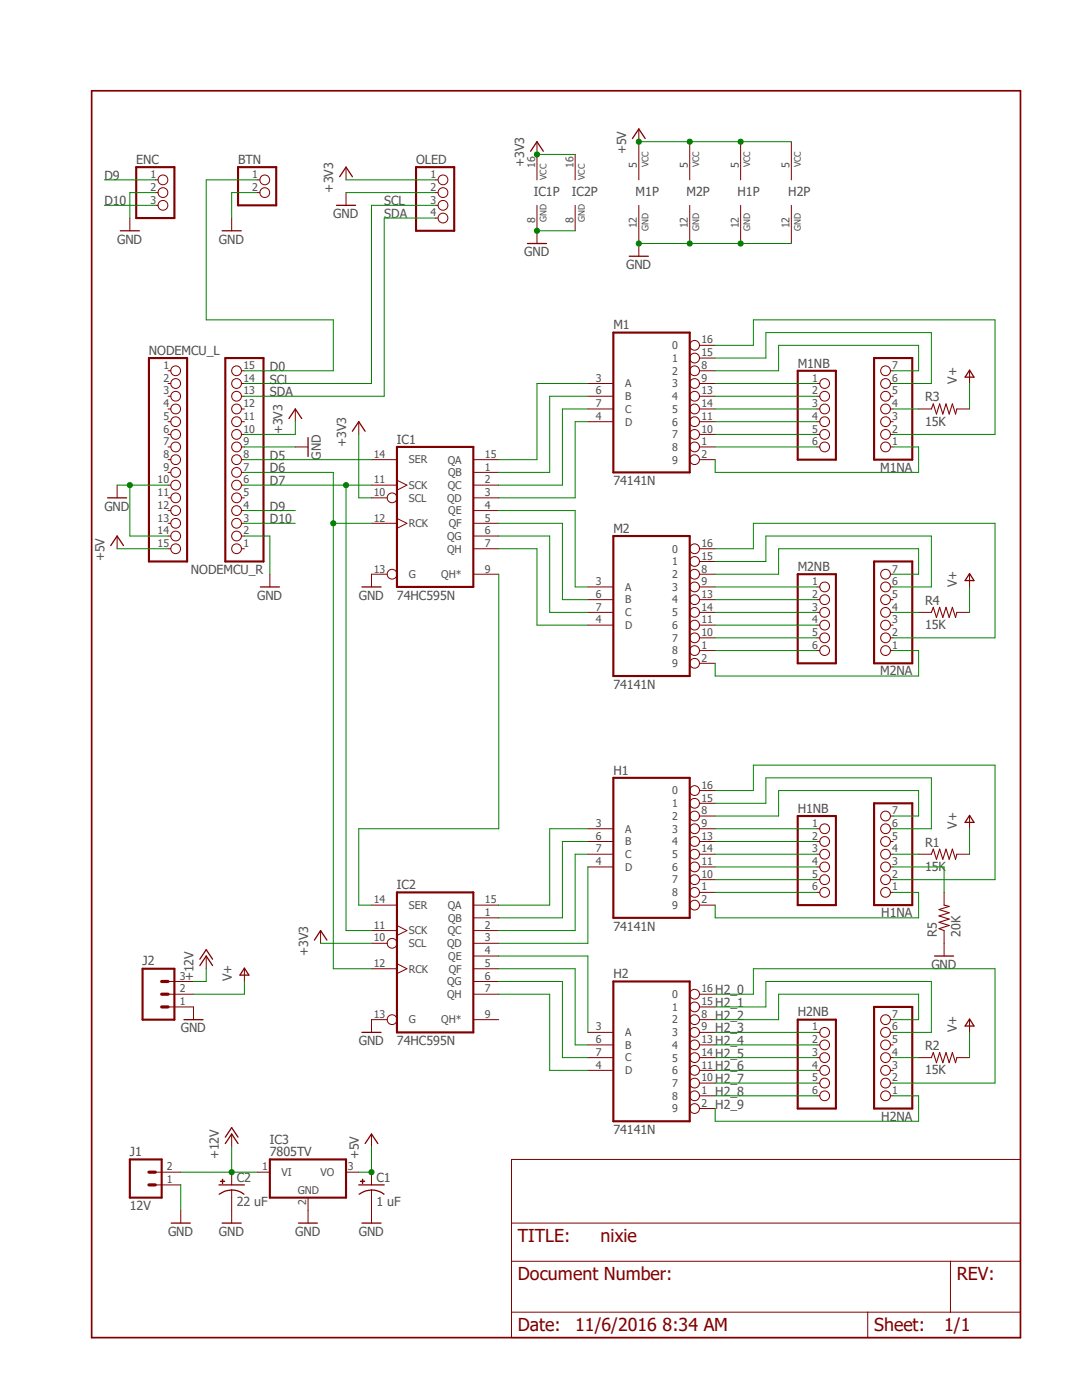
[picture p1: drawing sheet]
<svg xmlns="http://www.w3.org/2000/svg" width="216mm" height="279mm" viewBox="0 0 216 279" stroke-linecap="round" stroke-linejoin="round" font-family="sans-serif">
<path d="M17.8 17.8l186.2 249.7M204 17.8l-186.2 249.7" fill="none" stroke="#fff" stroke-width=".2"/>
<g fill="none" stroke="#800000" stroke-width=".42">
<path d="M27.2 33.4h7.6v10.1h-7.6zM47.5 33.4h7.6v7.6h-7.6zM83 33.4h7.6v12.7h-7.6zM29.7 71.5h7.6v40.6h-7.6zM45 71.5h7.6v40.6h-7.6zM122.4 66.4h15.2v27.9h-15.2zM159.2 74h7.6v17.7h-7.6zM174.4 71.5h7.6v20.2h-7.6zM79.2 89.2h15.2v27.9h-15.2zM122.4 107h15.2v27.9h-15.2zM159.2 114.6h7.6v17.8h-7.6zM174.4 112.1h7.6v20.3h-7.6z"/>
<path d="M122.4 155.2h15.2v28h-15.2zM79.2 178.1h15.2v27.9h-15.2zM159.2 162.9h7.6v17.7h-7.6zM174.4 160.3h7.6v20.3h-7.6zM28.4 193.3h6.4v10.2h-6.4zM122.4 195.9h15.2v27.9h-15.2zM159.2 203.5h7.6v17.7h-7.6zM174.4 201h7.6v20.2h-7.6zM25.9 231.4h6.4v7.6h-6.4z"/>
</g>
<g fill="none" stroke="#800000" stroke-width=".2">
<path d="M31 35.9h.5M31 38.4h.5M51.3 35.9h.6M51.3 38.4h.6M69 33.4v2.5M69 38.4v2.6M86.8 35.9h.6M86.8 38.4h.6M107.1 28.3v7.6M114.8 30.8v5.1M127.5 25.7v10.2M137.6 28.3v7.6"/>
<path d="M147.8 28.3v7.6M157.9 28.3v7.6M25.9 43.5v2.6M31 41h.5M46.2 43.5v2.6M86.8 41h.6M86.8 43.5h.6M107.1 41v7.6M114.8 41v5.1M127.5 41v10.1M137.6 41v7.6M147.8 41v7.6"/>
<path d="M157.9 41v7.6M33.5 76.5h.6M33.5 79.1h.6M33.5 74h.6M48.2 76.5h.6M48.2 79.1h.6M48.2 74h.6M117.3 76.5h5.1M117.3 79.1h5.1M139.6 76.5h3.1M139.6 79.1h3.1M139.6 74h3.1"/>
<path d="M139.6 71.5h3.1M139.6 68.9h3.1M163 76.5h.6M163 79.1h.6M177.7 76.5h.5M177.7 79.1h.5M177.7 74h.5M193.5 74v2.5M23.4 96.8v2.6M33.5 89.2h.6M33.5 91.7h.6M33.5 84.2h.6"/>
<path d="M33.5 81.6h.6M33.5 86.7h.6M33.5 94.3h.6M33.5 96.8h.6M33.5 99.4h.6M48.2 89.2h.6M48.2 91.7h.6M48.2 84.2h.6M48.2 81.6h.6M48.2 86.7h.6M48.2 94.3h.6M48.2 96.8h.6"/>
<path d="M48.2 99.4h.6M58.9 89.2h2.6M58.9 81.6v2.6M71.6 84.2v2.5M74.1 91.7h5.1M74.1 96.8h5.1M74.1 99.4h3.2M79.2 95.8l2 1-2 1M94.4 91.7h5.1M94.4 94.3h5.1M94.4 96.8h5.1M94.4 99.4h5.1"/>
<path d="M117.3 84.2h5.1M117.3 81.6h5.1M139.6 89.2h3.1M139.6 91.7h3.1M139.6 84.2h3.1M139.6 81.6h3.1M139.6 86.7h3.1M163 89.2h.6M163 84.2h.6M163 81.6h.6M163 86.7h.6M177.7 89.2h.5"/>
<path d="M177.7 84.2h.5M177.7 81.6h.5M177.7 86.7h.5M183.3 81.6h2.5M190.9 81.6h2.6M23.4 107v2.5M33.5 109.5h.6M33.5 101.9h.6M33.5 104.4h.6M33.5 107h.6M48.2 109.5h.6M48.2 101.9h.6"/>
<path d="M48.2 104.4h.6M48.2 107h.6M53.8 114.6v2.5M74.1 104.4h5.1M77.3 114.6h-3.2v2.5M79.2 103.5l2 .9-2 1.1M94.4 114.6h5.1M94.4 109.5h5.1M94.4 101.9h5.1M94.4 104.4h5.1M94.4 107h5.1M117.3 117.1h5.1"/>
<path d="M117.3 119.7h5.1M139.6 117.1h3.1M139.6 119.7h3.1M139.6 114.6h3.1M139.6 112.1h3.1M139.6 109.5h3.1M163 117.1h.6M163 119.7h.6M177.7 117.1h.5M177.7 119.7h.5M177.7 114.6h.5M193.5 114.6v2.5"/>
<path d="M117.3 124.8h5.1M117.3 122.2h5.1M139.6 129.8h3.1M139.6 132.4h3.1M139.6 124.8h3.1M139.6 122.2h3.1M139.6 127.3h3.1M163 129.8h.6M163 124.8h.6M163 122.2h.6M163 127.3h.6M177.7 129.8h.5"/>
<path d="M177.7 124.8h.5M177.7 122.2h.5M177.7 127.3h.5M183.3 122.2h2.5M190.9 122.2h2.6M139.6 157.8h3.1M117.3 165.4h5.1M117.3 173h5.1M117.3 167.9h5.1M117.3 170.5h5.1M139.6 178.1h3.1M139.6 165.4h3.1"/>
<path d="M139.6 173h3.1M139.6 167.9h3.1M139.6 170.5h3.1M139.6 162.9h3.1M139.6 175.6h3.1M139.6 160.3h3.1M163 178.1h.6M163 165.4h.6M163 173h.6M163 167.9h.6M163 170.5h.6M163 175.6h.6"/>
<path d="M177.7 178.1h.5M177.7 165.4h.5M177.7 173h.5M177.7 167.9h.5M177.7 170.5h.5M177.7 162.9h.5M177.7 175.6h.5M183.3 170.5h2.5M190.9 170.5h2.6M193.5 162.9v2.5M33.5 198.4h5.1M33.5 195.9h5.1"/>
<path d="M41.1 190.8v2.5M48.8 193.3v2.6M64 185.7v2.6M74.1 180.6h5.1M74.1 185.7h5.1M74.1 188.3h3.2M74.1 193.3h5.1M79.2 184.7l2 1-2 1M79.2 192.3l2 1-2 1M94.4 180.6h5.1M94.4 198.4h5.1M94.4 183.2h5.1"/>
<path d="M94.4 185.7h5.1M94.4 188.3h5.1M94.4 190.8h5.1M94.4 193.3h5.1M94.4 195.9h5.1M139.6 180.6h3.1M139.6 198.4h3.1M33.5 201h5.1v2.5M77.3 203.5h-3.2v2.5M94.4 203.5h5.1M117.3 206h5.1M117.3 213.6h5.1"/>
<path d="M117.3 208.5h5.1M117.3 211.1h5.1M139.6 218.7h3.1M139.6 206h3.1M139.6 213.6h3.1M139.6 208.5h3.1M139.6 211.1h3.1M139.6 203.5h3.1M139.6 216.2h3.1M139.6 201h3.1M163 218.7h.6M163 206h.6"/>
<path d="M163 213.6h.6M163 208.5h.6M163 211.1h.6M163 216.2h.6M177.7 218.7h.5M177.7 206h.5M177.7 213.6h.5M177.7 208.5h.5M177.7 211.1h.5M177.7 203.5h.5M177.7 216.2h.5M183.3 211.1h2.5"/>
<path d="M190.9 211.1h2.6M193.5 203.5v2.5M31 236.5h5.1M31 233.9h5.1M46.2 226.3v2.6M74.1 226.3v2.6M74.1 237.5v1.5M102.1 231.4h101.5v35.6h-101.5zM139.6 221.2h3.1M36.1 241.6v2.5M102.1 251.7h101.5M102.1 244.1h101.5"/>
<path d="M189.7 251.7v10.2M102.1 261.9h101.5M173.1 261.9v5.1"/>
<circle cx="32.5" cy="38.4" r=".98"/>
<circle cx="32.5" cy="35.9" r=".98"/>
<circle cx="52.8" cy="38.4" r=".98"/>
<circle cx="52.8" cy="35.9" r=".98"/>
<circle cx="88.4" cy="38.4" r=".98"/>
<circle cx="88.4" cy="35.9" r=".98"/>
<circle cx="32.5" cy="41" r=".98"/>
<circle cx="88.4" cy="43.5" r=".98"/>
<circle cx="88.4" cy="41" r=".98"/>
<circle cx="35" cy="79.1" r=".98"/>
<circle cx="35" cy="74" r=".98"/>
<circle cx="35" cy="76.5" r=".98"/>
<circle cx="47.2" cy="74" r=".98"/>
<circle cx="47.2" cy="79.1" r=".98"/>
<circle cx="47.2" cy="76.5" r=".98"/>
<circle cx="138.6" cy="71.5" r=".98"/>
<circle cx="138.6" cy="74" r=".98"/>
<circle cx="138.6" cy="76.5" r=".98"/>
<circle cx="138.6" cy="79.1" r=".98"/>
<circle cx="138.6" cy="68.9" r=".98"/>
<circle cx="164.5" cy="76.5" r=".98"/>
<circle cx="164.5" cy="79.1" r=".98"/>
<circle cx="176.7" cy="79.1" r=".98"/>
<circle cx="176.7" cy="76.5" r=".98"/>
<circle cx="176.7" cy="74" r=".98"/>
<circle cx="35" cy="96.8" r=".98"/>
<circle cx="35" cy="84.2" r=".98"/>
<circle cx="35" cy="86.7" r=".98"/>
<circle cx="35" cy="81.6" r=".98"/>
<circle cx="35" cy="89.2" r=".98"/>
<circle cx="35" cy="91.7" r=".98"/>
<circle cx="35" cy="94.3" r=".98"/>
<circle cx="35" cy="99.4" r=".98"/>
<circle cx="47.2" cy="91.7" r=".98"/>
<circle cx="47.2" cy="81.6" r=".98"/>
<circle cx="47.2" cy="86.7" r=".98"/>
<circle cx="47.2" cy="99.4" r=".98"/>
<circle cx="47.2" cy="96.8" r=".98"/>
<circle cx="47.2" cy="89.2" r=".98"/>
<circle cx="47.2" cy="84.2" r=".98"/>
<circle cx="47.2" cy="94.3" r=".98"/>
<circle cx="78.2" cy="99.4" r=".98"/>
<circle cx="138.6" cy="89.2" r=".98"/>
<circle cx="138.6" cy="86.7" r=".98"/>
<circle cx="138.6" cy="81.6" r=".98"/>
<circle cx="138.6" cy="91.7" r=".98"/>
<circle cx="138.6" cy="84.2" r=".98"/>
<circle cx="164.5" cy="89.2" r=".98"/>
<circle cx="164.5" cy="81.6" r=".98"/>
<circle cx="164.5" cy="86.7" r=".98"/>
<circle cx="164.5" cy="84.2" r=".98"/>
<circle cx="176.7" cy="89.2" r=".98"/>
<circle cx="176.7" cy="86.7" r=".98"/>
<circle cx="176.7" cy="84.2" r=".98"/>
<circle cx="176.7" cy="81.6" r=".98"/>
<circle cx="35" cy="107" r=".98"/>
<circle cx="35" cy="101.9" r=".98"/>
<circle cx="35" cy="109.5" r=".98"/>
<circle cx="35" cy="104.4" r=".98"/>
<circle cx="47.2" cy="107" r=".98"/>
<circle cx="47.2" cy="104.4" r=".98"/>
<circle cx="47.2" cy="101.9" r=".98"/>
<circle cx="47.2" cy="109.5" r=".98"/>
<circle cx="78.2" cy="114.6" r=".98"/>
<circle cx="138.6" cy="112.1" r=".98"/>
<circle cx="138.6" cy="109.5" r=".98"/>
<circle cx="138.6" cy="119.7" r=".98"/>
<circle cx="138.6" cy="114.6" r=".98"/>
<circle cx="138.6" cy="117.1" r=".98"/>
<circle cx="164.5" cy="119.7" r=".98"/>
<circle cx="164.5" cy="117.1" r=".98"/>
<circle cx="176.7" cy="114.6" r=".98"/>
<circle cx="176.7" cy="119.7" r=".98"/>
<circle cx="176.7" cy="117.1" r=".98"/>
<circle cx="138.6" cy="124.8" r=".98"/>
<circle cx="138.6" cy="122.2" r=".98"/>
<circle cx="138.6" cy="127.3" r=".98"/>
<circle cx="138.6" cy="132.4" r=".98"/>
<circle cx="138.6" cy="129.8" r=".98"/>
<circle cx="164.5" cy="124.8" r=".98"/>
<circle cx="164.5" cy="122.2" r=".98"/>
<circle cx="164.5" cy="127.3" r=".98"/>
<circle cx="164.5" cy="129.8" r=".98"/>
<circle cx="176.7" cy="129.8" r=".98"/>
<circle cx="176.7" cy="127.3" r=".98"/>
<circle cx="176.7" cy="124.8" r=".98"/>
<circle cx="176.7" cy="122.2" r=".98"/>
<circle cx="138.6" cy="157.8" r=".98"/>
<circle cx="138.6" cy="167.9" r=".98"/>
<circle cx="138.6" cy="178.1" r=".98"/>
<circle cx="138.6" cy="165.4" r=".98"/>
<circle cx="138.6" cy="175.6" r=".98"/>
<circle cx="138.6" cy="170.5" r=".98"/>
<circle cx="138.6" cy="160.3" r=".98"/>
<circle cx="138.6" cy="173" r=".98"/>
<circle cx="138.6" cy="162.9" r=".98"/>
<circle cx="164.5" cy="165.4" r=".98"/>
<circle cx="164.5" cy="167.9" r=".98"/>
<circle cx="164.5" cy="175.6" r=".98"/>
<circle cx="164.5" cy="178.1" r=".98"/>
<circle cx="164.5" cy="170.5" r=".98"/>
<circle cx="164.5" cy="173" r=".98"/>
<circle cx="176.7" cy="178.1" r=".98"/>
<circle cx="176.7" cy="173" r=".98"/>
<circle cx="176.7" cy="170.5" r=".98"/>
<circle cx="176.7" cy="165.4" r=".98"/>
<circle cx="176.7" cy="167.9" r=".98"/>
<circle cx="176.7" cy="162.9" r=".98"/>
<circle cx="176.7" cy="175.6" r=".98"/>
<circle cx="78.2" cy="188.3" r=".98"/>
<circle cx="138.6" cy="198.4" r=".98"/>
<circle cx="138.6" cy="180.6" r=".98"/>
<circle cx="78.2" cy="203.5" r=".98"/>
<circle cx="138.6" cy="203.5" r=".98"/>
<circle cx="138.6" cy="211.1" r=".98"/>
<circle cx="138.6" cy="218.7" r=".98"/>
<circle cx="138.6" cy="216.2" r=".98"/>
<circle cx="138.6" cy="213.6" r=".98"/>
<circle cx="138.6" cy="208.5" r=".98"/>
<circle cx="138.6" cy="206" r=".98"/>
<circle cx="138.6" cy="201" r=".98"/>
<circle cx="164.5" cy="213.6" r=".98"/>
<circle cx="164.5" cy="208.5" r=".98"/>
<circle cx="164.5" cy="206" r=".98"/>
<circle cx="164.5" cy="211.1" r=".98"/>
<circle cx="164.5" cy="216.2" r=".98"/>
<circle cx="164.5" cy="218.7" r=".98"/>
<circle cx="176.7" cy="216.2" r=".98"/>
<circle cx="176.7" cy="211.1" r=".98"/>
<circle cx="176.7" cy="206" r=".98"/>
<circle cx="176.7" cy="208.5" r=".98"/>
<circle cx="176.7" cy="203.5" r=".98"/>
<circle cx="176.7" cy="218.7" r=".98"/>
<circle cx="176.7" cy="213.6" r=".98"/>
<circle cx="138.6" cy="221.2" r=".98"/>
</g>
<path d="M18.3 18.1h185.3v248.9h-185.3z" fill="none" stroke="#800000" stroke-width=".34"/>
<path d="M185.8 81.6l.4-1 .7 2 .6-2 .6 2 .7-2 .6 2 .6-2 .7 2 .2-1M185.8 122.2l.4-1 .7 2 .6-2 .6 2 .7-2 .6 2 .6-2 .7 2 .2-1M185.8 170.5l.4-1 .7 2 .6-2 .6 2 .7-2 .6 2 .6-2 .7 2 .2-1M185.8 211.1l.4-1 .7 2 .6-2 .6 2 .7-2 .6 2 .6-2 .7 2 .2-1" fill="none" stroke="#800000" stroke-width=".21"/>
<g fill="none" stroke="#800000" stroke-width=".25">
<path d="M67.8 35.3l1.2-1.9 1.3 1.9M105.9 30.2l1.2-1.9 1.3 1.9M126.2 27.6l1.3-1.9 1.2 1.9M24 46.1h3.8M44.3 46.1h3.8M67.1 41h3.9M105.2 48.6h3.9M125.6 51.1h3.8M193.5 73.9l.9 1.4h-1.8zM21.5 99.4h3.8M57.7 83.5l1.2-1.9 1.3 1.9M61.5 87.3v3.8"/>
<path d="M70.3 86.1l1.3-1.9 1.3 1.9M22.1 108.9l1.3-1.9 1.2 1.9M51.9 117.1h3.9M72.2 117.1h3.8M193.5 114.5l.9 1.4h-1.8zM193.5 162.7l.9 1.4h-1.8zM39.9 192.7l1.2-1.9 1.3 1.9M39.9 191.4l1.2-1.9 1.3 1.9M48.8 193.2l.9 1.4h-1.8zM62.7 187.6l1.3-1.9 1.2 1.9M36.7 203.5h3.8M72.2 206h3.8"/>
<path d="M193.5 203.4l.9 1.4h-1.8zM45 228.2l1.2-1.9 1.3 1.9M45 226.9l1.2-1.9 1.3 1.9M71.6 236.5h5.1M71.7 238.3a4 4 0 0 1 4.9 0M72.9 228.2l1.2-1.9 1.3 1.9M34.2 244.1h3.8"/>
</g>
<path d="M32.3 195.9h1.2M32.3 198.4h1.2M32.3 201h1.2M29.7 233.9h1.3M29.7 236.5h1.3" fill="none" stroke="#800000" stroke-width=".64"/>
<path d="M71.9 235.7l.9 .1z" fill-rule="evenodd" fill="#800000"/>
<path d="M71.9 235.7l.9 .1z" fill="none" stroke="#800000" stroke-width=".2"/>
<path d="M72.3 235.3l.1 .9z" fill-rule="evenodd" fill="#800000"/>
<path d="M46.2 237.5v1.5M72.3 235.3l.1 .9zM74.1 233.9v2.6M74.1 239v2.6" fill="none" stroke="#800000" stroke-width=".2"/>
<path d="M43.7 236.5h5.1M43.7 238.3a4 4 0 0 1 5 0" fill="none" stroke="#800000" stroke-width=".25"/>
<path d="M44 235.7l.8 .1z" fill-rule="evenodd" fill="#800000"/>
<path d="M44 235.7l.8 .1z" fill="none" stroke="#800000" stroke-width=".2"/>
<path d="M44.4 235.3v.9z" fill-rule="evenodd" fill="#800000"/>
<path d="M188.4 178.1v2.5M188.4 185.7v5.1M44.4 235.3v.9zM46.2 233.9v2.6M46.2 239v5.1M51.3 233.9h2.5M61.5 239v5.1M69 233.9h2.6M74.1 241.6v2.5" fill="none" stroke="#800000" stroke-width=".2"/>
<path d="M186.5 190.8h3.8M44.3 244.1h3.8M59.6 244.1h3.7M72.2 244.1h3.8" fill="none" stroke="#800000" stroke-width=".25"/>
<path d="M53.8 231.4h15.2v7.6h-15.2z" fill="none" stroke="#800000" stroke-width=".42"/>
<path d="M188.4 180.6l1 .3-2 .6 2 .7-2 .6 2 .6-2 .7 2 .6-2 .6 1 .4" fill="none" stroke="#800000" stroke-width=".21"/>
<g fill="none" stroke="#008000" stroke-width=".2">
<path d="M107.1 30.8h7.7M117.3 76.5h-10.2v15.2h-7.6M117.3 79.1h-7.6v15.2h-10.2M142.7 68.9h7.6v-5.1h48.2v22.9h-20.3M142.7 74h12.7v-5.1h27.9v5.1h-5.1M142.7 71.5h10.1v-5.1h33v10.1h-7.6M142.7 76.5h20.3M142.7 79.1h20.3M193.5 76.5v5.1M117.3 81.6h-5.1v15.2h-12.7M117.3 84.2h-2.5v15.2h-15.3M142.7 86.7h20.3"/>
<path d="M142.7 81.6h20.3M142.7 84.2h20.3M142.7 89.2h20.3M178.2 89.2h5.1v5.1h-40.6v-2.6M178.2 81.6h5.1M99.5 109.5h7.6v15.3h10.2M99.5 104.4h12.7v15.3h5.1M99.5 101.9h15.3v15.2h2.5M99.5 107h10.2v15.2h7.6M142.7 109.5h7.6v-5.1h48.2v22.9h-20.3M142.7 114.6h12.7v-5.1h27.9v5.1h-5.1M142.7 112.1h10.1v-5.1h33v10.1h-7.6"/>
<path d="M142.7 117.1h20.3M142.7 119.7h20.3M193.5 117.1v5.1M142.7 127.3h20.3M142.7 122.2h20.3M142.7 124.8h20.3M142.7 129.8h20.3M178.2 129.8h5.1v5.1h-40.6v-2.5M178.2 122.2h5.1M142.7 157.8h7.6v-5.1h48.2v22.9h-20.3M142.7 175.6h20.3M142.7 162.9h12.7v-5.1h27.9v5.1h-5.1"/>
<path d="M142.7 165.4h20.3M142.7 160.3h10.1v-5.1h33v10.2h-7.6M142.7 167.9h20.3M142.7 170.5h20.3M142.7 173h20.3M142.7 178.1h20.3M178.2 170.5h5.1M178.2 178.1h5.1v5.1h-40.6v-2.6M193.5 165.4v5.1M48.8 195.9v2.5h-10.2M142.7 198.4h7.6v-5.1h48.2v22.9h-20.3M142.7 203.5h12.7v-5.1h27.9v5.1h-5.1"/>
<path d="M142.7 201h10.1v-5.1h33v10.1h-7.6M142.7 216.2h20.3M142.7 206h20.3M142.7 208.5h20.3M142.7 211.1h20.3M142.7 213.6h20.3M142.7 218.7h20.3M178.2 218.7h5.1v5.1h-40.6v-2.6M178.2 211.1h5.1M193.5 206v5.1"/>
</g>
<circle cx="107.1" cy="30.8" r=".51" fill="#008000"/>
<g fill="none" stroke="#008000" stroke-width=".2">
<path d="M69 35.9h17.8M107.1 46.1h7.7M58.9 84.2v2.5h-10.1M71.6 86.7v12.7h2.5M64 188.3h10.1"/>
<circle cx="107.1" cy="30.8" r=".51"/>
</g>
<circle cx="107.1" cy="46.1" r=".51" fill="#008000"/>
<g fill="none" stroke="#008000" stroke-width=".2">
<path d="M127.5 48.6h10.1"/>
<circle cx="107.1" cy="46.1" r=".51"/>
</g>
<circle cx="127.5" cy="48.6" r=".51" fill="#008000"/>
<g fill="none" stroke="#008000" stroke-width=".2">
<path d="M137.6 48.6h10.2"/>
<circle cx="127.5" cy="48.6" r=".51"/>
</g>
<circle cx="137.6" cy="48.6" r=".51" fill="#008000"/>
<g fill="none" stroke="#008000" stroke-width=".2">
<path d="M147.8 48.6h10.1"/>
<circle cx="137.6" cy="48.6" r=".51"/>
</g>
<circle cx="147.8" cy="48.6" r=".51" fill="#008000"/>
<g fill="none" stroke="#008000" stroke-width=".2">
<path d="M23.4 96.8h10.1M25.9 96.8v10.2h7.6"/>
<circle cx="147.8" cy="48.6" r=".51"/>
</g>
<circle cx="25.9" cy="96.8" r=".51" fill="#008000"/>
<g fill="none" stroke="#008000" stroke-width=".2">
<path d="M31 38.4h-5.1v5.1M51.3 38.4h-5.1v5.1M69 38.4h17.8M127.5 28.3h10.1M48.8 89.2h10.1M48.8 107h5v7.6M36.1 236.5v5.1"/>
<circle cx="25.9" cy="96.8" r=".51"/>
</g>
<circle cx="127.5" cy="28.3" r=".51" fill="#008000"/>
<g fill="none" stroke="#008000" stroke-width=".2">
<path d="M137.6 28.3h10.2"/>
<circle cx="127.5" cy="28.3" r=".51"/>
</g>
<circle cx="137.6" cy="28.3" r=".51" fill="#008000"/>
<g fill="none" stroke="#008000" stroke-width=".2">
<path d="M147.8 28.3h10.1"/>
<circle cx="137.6" cy="28.3" r=".51"/>
</g>
<circle cx="147.8" cy="28.3" r=".51" fill="#008000"/>
<g fill="none" stroke="#008000" stroke-width=".2">
<path d="M23.4 109.5h10.1M74.1 228.9v5h-2.5"/>
<circle cx="147.8" cy="28.3" r=".51"/>
</g>
<circle cx="74.1" cy="233.9" r=".51" fill="#008000"/>
<g fill="none" stroke="#008000" stroke-width=".2">
<path d="M48.8 91.7h25.3M48.8 96.8h25.3M69 96.8v88.9M99.5 114.6v50.8h-27.9v15.2h2.5M117.3 165.4h-7.6v15.2h-10.2M117.3 167.9h-5.1v15.3h-12.7M117.3 170.5h-2.5v15.2h-15.3M117.3 173v15.3h-17.8M99.5 198.4h10.2v15.2h7.6M99.5 195.9h12.7v15.2h5.1M99.5 193.3h15.3v15.2h2.5M99.5 190.8h17.8v15.2"/>
<circle cx="74.1" cy="233.9" r=".51"/>
</g>
<circle cx="69" cy="96.8" r=".51" fill="#008000"/>
<g fill="none" stroke="#008000" stroke-width=".2">
<path d="M48.8 94.3h17.7v99M66.5 104.4h7.6M69 185.7h5.1"/>
<circle cx="69" cy="96.8" r=".51"/>
</g>
<circle cx="66.5" cy="104.4" r=".51" fill="#008000"/>
<g fill="none" stroke="#008000" stroke-width=".2">
<path d="M20.8 35.9h10.2M51.3 35.9h-10.2v27.9h25.4v10.2h-17.7M20.8 41h10.2M86.8 41h-12.7v35.5h-25.3M86.8 43.5h-10.1v35.6h-27.9M48.8 101.9h10.1M48.8 104.4h10.1M66.5 193.3h7.6M46.2 228.9v5h-10.1"/>
<circle cx="66.5" cy="104.4" r=".51"/>
</g>
<circle cx="46.2" cy="233.9" r=".51" fill="#008000"/>
<g fill="none" stroke="#008000" stroke-width=".2">
<path d="M178.2 173h10.2v5.1M41.1 193.3v2.6h-2.5M46.2 233.9h5.1"/>
<circle cx="46.2" cy="233.9" r=".51"/>
</g>
<g font-size="3.6" fill="#800000">
<text x="103.3" y="247.9">TITLE:</text>
<text x="119.8" y="247.9">nixie</text>
<text x="103.3" y="255.5">Document Number:</text>
<text x="190.9" y="255.5">REV:</text>
<text x="103.3" y="265.7">Date:</text>
<text x="114.8" y="265.7">11/6/2016 8:34 AM</text>
<text x="174.4" y="265.7">Sheet:</text>
<text x="188.4" y="265.7">1/1</text>
</g>
<g font-size="2.5" fill="#505050">
<text x="20.8" y="35.9">D9</text>
<text x="27.2" y="32.7">ENC</text>
<text x="47.5" y="32.7">BTN</text>
<text x="83" y="32.7">OLED</text>
<text x="104.6" y="33.4" transform="rotate(-90 104.6 33.4)">+3V3</text>
<text x="124.9" y="30.8" transform="rotate(-90 124.9 30.8)">+5V</text>
<text x="20.8" y="41">D10</text>
<text x="66.5" y="38.4" transform="rotate(-90 66.5 38.4)">+3V3</text>
<text x="76.7" y="41">SCL</text>
<text x="106.5" y="39.1">IC1P</text>
<text x="114.1" y="39.1">IC2P</text>
<text x="126.8" y="39.1">M1P</text>
<text x="137" y="39.1">M2P</text>
<text x="147.2" y="39.1">H1P</text>
<text x="157.3" y="39.1">H2P</text>
<text x="66.5" y="43.5">GND</text>
<text x="76.7" y="43.5">SDA</text>
<text x="23.4" y="48.6">GND</text>
<text x="43.7" y="48.6">GND</text>
<text x="104.6" y="51.1">GND</text>
<text x="124.9" y="53.7">GND</text>
<text x="122.4" y="65.7">M1</text>
<text x="29.7" y="70.8">NODEMCU_L</text>
<text x="53.8" y="74">D0</text>
<text x="53.8" y="76.5">SCL</text>
<text x="159.2" y="73.4">M1NB</text>
<text x="190.9" y="76.5" transform="rotate(-90 190.9 76.5)">V+</text>
<text x="53.8" y="79.1">SDA</text>
<text x="184.6" y="80.1">R3</text>
<text x="56.4" y="86.7" transform="rotate(-90 56.4 86.7)">+3V3</text>
<text x="69" y="89.2" transform="rotate(-90 69 89.2)">+3V3</text>
<text x="79.2" y="88.6">IC1</text>
<text x="184.6" y="84.9">15K</text>
<text x="53.8" y="91.7">D5</text>
<text x="53.8" y="94.3">D6</text>
<text x="64" y="91.7" transform="rotate(-90 64 91.7)">GND</text>
<text x="175.6" y="94.2">M1NA</text>
<text x="20.8" y="101.9">GND</text>
<text x="53.8" y="96.8">D7</text>
<text x="53.8" y="101.9">D9</text>
<text x="122.4" y="96.8">74141N</text>
<text x="53.8" y="104.4">D10</text>
<text x="122.4" y="106.3">M2</text>
<text x="20.8" y="112.1" transform="rotate(-90 20.8 112.1)">+5V</text>
<text x="159.2" y="114">M2NB</text>
<text x="38.1" y="114.5">NODEMCU_R</text>
<text x="51.3" y="119.7">GND</text>
<text x="71.6" y="119.7">GND</text>
<text x="79.2" y="119.7">74HC595N</text>
<text x="190.9" y="117.1" transform="rotate(-90 190.9 117.1)">V+</text>
<text x="184.6" y="125.5">15K</text>
<text x="184.6" y="120.7">R4</text>
<text x="122.4" y="137.5">74141N</text>
<text x="175.6" y="134.8">M2NA</text>
<text x="122.4" y="154.6">H1</text>
<text x="159.2" y="162.2">H1NB</text>
<text x="190.9" y="165.4" transform="rotate(-90 190.9 165.4)">V+</text>
<text x="184.6" y="173.8">15K</text>
<text x="184.6" y="169">R1</text>
<text x="79.2" y="177.5">IC2</text>
<text x="122.4" y="185.7">74141N</text>
<text x="175.9" y="183.1">H1NA</text>
<text x="61.5" y="190.8" transform="rotate(-90 61.5 190.8)">+3V3</text>
<text x="186.9" y="187" transform="rotate(-90 186.9 187)">R5</text>
<text x="191.7" y="187" transform="rotate(-90 191.7 187)">20K</text>
<text x="28.4" y="192.6">J2</text>
<text x="38.6" y="195.9" transform="rotate(-90 38.6 195.9)">+12V</text>
<text x="46.2" y="195.9" transform="rotate(-90 46.2 195.9)">V+</text>
<text x="122.4" y="195.2">H2</text>
<text x="185.8" y="193.3">GND</text>
<text x="142.7" y="198.4">H2_0</text>
<text x="142.7" y="203.5">H2_2</text>
<text x="142.7" y="201">H2_1</text>
<text x="159.2" y="202.9">H2NB</text>
<text x="36.1" y="206">GND</text>
<text x="71.6" y="208.6">GND</text>
<text x="79.2" y="208.6">74HC595N</text>
<text x="142.7" y="206">H2_3</text>
<text x="142.7" y="208.6">H2_4</text>
<text x="184.6" y="209.6">R2</text>
<text x="190.9" y="206" transform="rotate(-90 190.9 206)">V+</text>
<text x="142.7" y="211.1">H2_5</text>
<text x="142.7" y="213.6">H2_6</text>
<text x="184.6" y="214.4">15K</text>
<text x="142.7" y="216.2">H2_7</text>
<text x="142.7" y="218.7">H2_8</text>
<text x="142.7" y="221.2">H2_9</text>
<text x="122.4" y="226.3">74141N</text>
<text x="175.9" y="223.7">H2NA</text>
<text x="25.9" y="230.6">J1</text>
<text x="43.7" y="231.4" transform="rotate(-90 43.7 231.4)">+12V</text>
<text x="53.8" y="230.8">7805TV</text>
<text x="53.8" y="228.2">IC3</text>
<text x="71.6" y="231.4" transform="rotate(-90 71.6 231.4)">+5V</text>
<text x="47.2" y="235.8">C2</text>
<text x="75.1" y="235.8">C1</text>
<text x="25.9" y="241.6">12V</text>
<text x="47.2" y="240.7">22 uF</text>
<text x="75.1" y="240.7">1 uF</text>
<text x="33.5" y="246.6">GND</text>
<text x="43.7" y="246.6">GND</text>
<text x="58.9" y="246.6">GND</text>
<text x="71.6" y="246.6">GND</text>
</g>
<g font-size="2.1" fill="#505050">
<text x="30.1" y="35.6">1</text>
<text x="50.3" y="35.6">1</text>
<text x="85.9" y="35.6">1</text>
<text x="106.8" y="33.6" transform="rotate(-90 106.8 33.6)">16</text>
<text x="114.4" y="33.6" transform="rotate(-90 114.4 33.6)">16</text>
<text x="127.1" y="33.6" transform="rotate(-90 127.1 33.6)">5</text>
<text x="137.2" y="33.6" transform="rotate(-90 137.2 33.6)">5</text>
<text x="147.4" y="33.6" transform="rotate(-90 147.4 33.6)">5</text>
<text x="157.6" y="33.6" transform="rotate(-90 157.6 33.6)">5</text>
<text x="30.1" y="38.1">2</text>
<text x="30.1" y="40.6">3</text>
<text x="50.3" y="38.1">2</text>
<text x="85.9" y="38.1">2</text>
<text x="85.9" y="40.6">3</text>
<text x="85.9" y="43.2">4</text>
<text x="106.8" y="44.4" transform="rotate(-90 106.8 44.4)">8</text>
<text x="114.4" y="44.4" transform="rotate(-90 114.4 44.4)">8</text>
<text x="127.1" y="45.6" transform="rotate(-90 127.1 45.6)">12</text>
<text x="137.2" y="45.6" transform="rotate(-90 137.2 45.6)">12</text>
<text x="147.4" y="45.6" transform="rotate(-90 147.4 45.6)">12</text>
<text x="157.6" y="45.6" transform="rotate(-90 157.6 45.6)">12</text>
<text x="134.2" y="69.7">0</text>
<text x="140" y="71.1">15</text>
<text x="140" y="68.5">16</text>
<text x="32.6" y="73.6">1</text>
<text x="32.6" y="76.2">2</text>
<text x="48.6" y="76.2">14</text>
<text x="48.6" y="73.6">15</text>
<text x="118.9" y="76.2">3</text>
<text x="124.7" y="77.3">A</text>
<text x="134.2" y="74.8">2</text>
<text x="134.2" y="77.3">3</text>
<text x="134.2" y="72.2">1</text>
<text x="140" y="73.6">8</text>
<text x="140" y="76.2">9</text>
<text x="162.1" y="76.2">1</text>
<text x="178" y="76.2">6</text>
<text x="178" y="73.6">7</text>
<text x="32.6" y="78.7">3</text>
<text x="32.6" y="81.2">4</text>
<text x="32.6" y="83.8">5</text>
<text x="48.6" y="83.8">11</text>
<text x="48.6" y="81.2">12</text>
<text x="48.6" y="78.7">13</text>
<text x="118.9" y="83.8">4</text>
<text x="118.9" y="78.7">6</text>
<text x="118.9" y="81.2">7</text>
<text x="124.7" y="79.8">B</text>
<text x="124.7" y="82.4">C</text>
<text x="134.2" y="79.8">4</text>
<text x="134.2" y="82.4">5</text>
<text x="140" y="83.8">11</text>
<text x="140" y="78.7">13</text>
<text x="140" y="81.2">14</text>
<text x="162.1" y="78.7">2</text>
<text x="162.1" y="81.2">3</text>
<text x="162.1" y="83.8">4</text>
<text x="178" y="83.8">3</text>
<text x="178" y="81.2">4</text>
<text x="178" y="78.7">5</text>
<text x="32.6" y="86.3">6</text>
<text x="32.6" y="88.9">7</text>
<text x="48.6" y="88.9">9</text>
<text x="48.6" y="86.3">10</text>
<text x="124.7" y="84.9">D</text>
<text x="134.2" y="87.5">7</text>
<text x="134.2" y="84.9">6</text>
<text x="140" y="88.9">1</text>
<text x="140" y="86.3">10</text>
<text x="162.1" y="86.3">5</text>
<text x="162.1" y="88.9">6</text>
<text x="178" y="88.9">1</text>
<text x="178" y="86.3">2</text>
<text x="32.6" y="91.4">8</text>
<text x="32.6" y="93.9">9</text>
<text x="48.6" y="93.9">7</text>
<text x="48.6" y="91.4">8</text>
<text x="74.6" y="91.4">14</text>
<text x="81.6" y="92.5">SER</text>
<text x="89.4" y="92.5">QA</text>
<text x="89.4" y="95">QB</text>
<text x="96.8" y="93.9">1</text>
<text x="96.8" y="91.4">15</text>
<text x="134.2" y="90">8</text>
<text x="134.2" y="92.5">9</text>
<text x="140" y="91.4">2</text>
<text x="31.5" y="96.5">10</text>
<text x="31.5" y="99">11</text>
<text x="31.5" y="101.6">12</text>
<text x="48.6" y="101.6">4</text>
<text x="48.6" y="99">5</text>
<text x="48.6" y="96.5">6</text>
<text x="74.6" y="99">10</text>
<text x="74.6" y="96.5">11</text>
<text x="81.6" y="100.1">SCL</text>
<text x="81.6" y="97.6">SCK</text>
<text x="89.2" y="100.1">QD</text>
<text x="89.4" y="97.6">QC</text>
<text x="96.8" y="96.5">2</text>
<text x="96.8" y="99">3</text>
<text x="96.8" y="101.6">4</text>
<text x="31.5" y="104.1">13</text>
<text x="31.5" y="106.6">14</text>
<text x="48.6" y="106.6">2</text>
<text x="48.6" y="104.1">3</text>
<text x="74.6" y="104.1">12</text>
<text x="81.6" y="105.2">RCK</text>
<text x="89.2" y="107.7">QG</text>
<text x="89.4" y="102.7">QE</text>
<text x="89.5" y="105.2">QF</text>
<text x="96.8" y="104.1">5</text>
<text x="96.8" y="106.6">6</text>
<text x="31.5" y="109.2">15</text>
<text x="48.6" y="109.2">1</text>
<text x="89.2" y="110.3">QH</text>
<text x="96.8" y="109.2">7</text>
<text x="134.2" y="112.8">1</text>
<text x="134.2" y="110.3">0</text>
<text x="140" y="111.7">15</text>
<text x="140" y="109.2">16</text>
<text x="74.6" y="114.3">13</text>
<text x="81.6" y="115.4">G</text>
<text x="88.1" y="115.4">QH*</text>
<text x="96.8" y="114.3">9</text>
<text x="118.9" y="116.8">3</text>
<text x="118.9" y="119.3">6</text>
<text x="124.7" y="117.9">A</text>
<text x="134.2" y="115.4">2</text>
<text x="134.2" y="117.9">3</text>
<text x="140" y="114.3">8</text>
<text x="140" y="116.8">9</text>
<text x="140" y="119.3">13</text>
<text x="162.1" y="116.8">1</text>
<text x="162.1" y="119.3">2</text>
<text x="178" y="119.3">5</text>
<text x="178" y="116.8">6</text>
<text x="178" y="114.3">7</text>
<text x="118.9" y="124.4">4</text>
<text x="118.9" y="121.9">7</text>
<text x="124.7" y="125.5">D</text>
<text x="124.7" y="120.4">B</text>
<text x="124.7" y="123">C</text>
<text x="134.2" y="125.5">6</text>
<text x="134.2" y="120.4">4</text>
<text x="134.2" y="123">5</text>
<text x="140" y="124.4">11</text>
<text x="140" y="121.9">14</text>
<text x="162.1" y="121.9">3</text>
<text x="162.1" y="124.4">4</text>
<text x="178" y="124.4">3</text>
<text x="178" y="121.9">4</text>
<text x="134.2" y="130.6">8</text>
<text x="134.2" y="128.1">7</text>
<text x="140" y="129.5">1</text>
<text x="140" y="127">10</text>
<text x="162.1" y="127">5</text>
<text x="162.1" y="129.5">6</text>
<text x="178" y="129.5">1</text>
<text x="178" y="127">2</text>
<text x="134.2" y="133.1">9</text>
<text x="140" y="132">2</text>
<text x="134.2" y="161.1">1</text>
<text x="134.2" y="158.5">0</text>
<text x="140" y="160">15</text>
<text x="140" y="157.4">16</text>
<text x="118.9" y="165">3</text>
<text x="118.9" y="167.6">6</text>
<text x="124.7" y="166.2">A</text>
<text x="134.2" y="163.6">2</text>
<text x="134.2" y="166.2">3</text>
<text x="140" y="162.5">8</text>
<text x="140" y="165">9</text>
<text x="140" y="167.6">13</text>
<text x="162.1" y="165">1</text>
<text x="162.1" y="167.6">2</text>
<text x="178" y="167.6">5</text>
<text x="178" y="165">6</text>
<text x="178" y="162.5">7</text>
<text x="118.9" y="172.6">4</text>
<text x="118.9" y="170.1">7</text>
<text x="124.7" y="173.8">D</text>
<text x="124.7" y="168.7">B</text>
<text x="124.7" y="171.2">C</text>
<text x="134.2" y="173.8">6</text>
<text x="134.2" y="168.7">4</text>
<text x="134.2" y="171.2">5</text>
<text x="140" y="172.6">11</text>
<text x="140" y="170.1">14</text>
<text x="162.1" y="170.1">3</text>
<text x="162.1" y="172.6">4</text>
<text x="178" y="172.6">3</text>
<text x="178" y="170.1">4</text>
<text x="134.2" y="178.9">8</text>
<text x="134.2" y="176.3">7</text>
<text x="140" y="177.7">1</text>
<text x="140" y="175.2">10</text>
<text x="162.1" y="175.2">5</text>
<text x="162.1" y="177.7">6</text>
<text x="178" y="177.7">1</text>
<text x="178" y="175.2">2</text>
<text x="74.6" y="185.3">11</text>
<text x="74.6" y="180.3">14</text>
<text x="81.6" y="181.4">SER</text>
<text x="89.4" y="181.4">QA</text>
<text x="89.4" y="183.9">QB</text>
<text x="96.8" y="182.8">1</text>
<text x="96.8" y="185.3">2</text>
<text x="96.8" y="180.3">15</text>
<text x="134.2" y="181.4">9</text>
<text x="140" y="180.3">2</text>
<text x="74.6" y="187.9">10</text>
<text x="81.6" y="189">SCL</text>
<text x="81.6" y="186.5">SCK</text>
<text x="89.2" y="189">QD</text>
<text x="89.4" y="186.5">QC</text>
<text x="89.4" y="191.6">QE</text>
<text x="96.8" y="187.9">3</text>
<text x="96.8" y="190.4">4</text>
<text x="35.9" y="195.5">3</text>
<text x="74.6" y="193">12</text>
<text x="81.6" y="194.1">RCK</text>
<text x="89.2" y="196.6">QG</text>
<text x="89.5" y="194.1">QF</text>
<text x="96.8" y="193">5</text>
<text x="96.8" y="195.5">6</text>
<text x="35.9" y="200.6">1</text>
<text x="35.9" y="198">2</text>
<text x="74.6" y="203.1">13</text>
<text x="89.2" y="199.2">QH</text>
<text x="96.8" y="198">7</text>
<text x="96.8" y="203.1">9</text>
<text x="134.2" y="201.7">1</text>
<text x="134.2" y="199.2">0</text>
<text x="140" y="203.1">8</text>
<text x="140" y="200.6">15</text>
<text x="140" y="198">16</text>
<text x="178" y="203.1">7</text>
<text x="81.6" y="204.3">G</text>
<text x="88.1" y="204.3">QH*</text>
<text x="118.9" y="205.7">3</text>
<text x="118.9" y="208.2">6</text>
<text x="124.7" y="206.8">A</text>
<text x="124.7" y="209.3">B</text>
<text x="134.2" y="204.3">2</text>
<text x="134.2" y="206.8">3</text>
<text x="134.2" y="209.3">4</text>
<text x="140" y="205.7">9</text>
<text x="140" y="208.2">13</text>
<text x="162.1" y="205.7">1</text>
<text x="162.1" y="208.2">2</text>
<text x="178" y="208.2">5</text>
<text x="178" y="205.7">6</text>
<text x="118.9" y="213.3">4</text>
<text x="118.9" y="210.7">7</text>
<text x="124.7" y="214.4">D</text>
<text x="124.7" y="211.8">C</text>
<text x="134.2" y="214.4">6</text>
<text x="134.2" y="211.9">5</text>
<text x="140" y="215.8">10</text>
<text x="140" y="213.3">11</text>
<text x="140" y="210.7">14</text>
<text x="162.1" y="210.7">3</text>
<text x="162.1" y="213.3">4</text>
<text x="162.1" y="215.8">5</text>
<text x="178" y="215.8">2</text>
<text x="178" y="213.3">3</text>
<text x="178" y="210.7">4</text>
<text x="134.2" y="219.5">8</text>
<text x="134.2" y="222">9</text>
<text x="134.2" y="216.9">7</text>
<text x="140" y="218.4">1</text>
<text x="140" y="220.9">2</text>
<text x="162.1" y="218.4">6</text>
<text x="178" y="218.4">1</text>
<text x="33.3" y="233.6">2</text>
<text x="52.3" y="233.6">1</text>
<text x="69.4" y="233.6">3</text>
<text x="33.3" y="236.1">1</text>
<text x="56.2" y="234.7">VI</text>
<text x="59.4" y="238.3">GND</text>
<text x="64" y="234.7">VO</text>
<text x="61.1" y="240.5" transform="rotate(-90 61.1 240.5)">2</text>
</g>
<g font-size="1.8" fill="#505050">
<text x="109.1" y="35.9" transform="rotate(-90 109.1 35.9)">VCC</text>
<text x="116.7" y="35.9" transform="rotate(-90 116.7 35.9)">VCC</text>
<text x="129.4" y="33.4" transform="rotate(-90 129.4 33.4)">VCC</text>
<text x="139.5" y="33.4" transform="rotate(-90 139.5 33.4)">VCC</text>
<text x="149.7" y="33.4" transform="rotate(-90 149.7 33.4)">VCC</text>
<text x="159.8" y="33.4" transform="rotate(-90 159.8 33.4)">VCC</text>
<text x="109.1" y="44.3" transform="rotate(-90 109.1 44.3)">GND</text>
<text x="116.7" y="44.3" transform="rotate(-90 116.7 44.3)">GND</text>
<text x="129.4" y="46.1" transform="rotate(-90 129.4 46.1)">GND</text>
<text x="139.5" y="46.1" transform="rotate(-90 139.5 46.1)">GND</text>
<text x="149.7" y="46.1" transform="rotate(-90 149.7 46.1)">GND</text>
<text x="159.8" y="46.1" transform="rotate(-90 159.8 46.1)">GND</text>
</g>
</svg>
